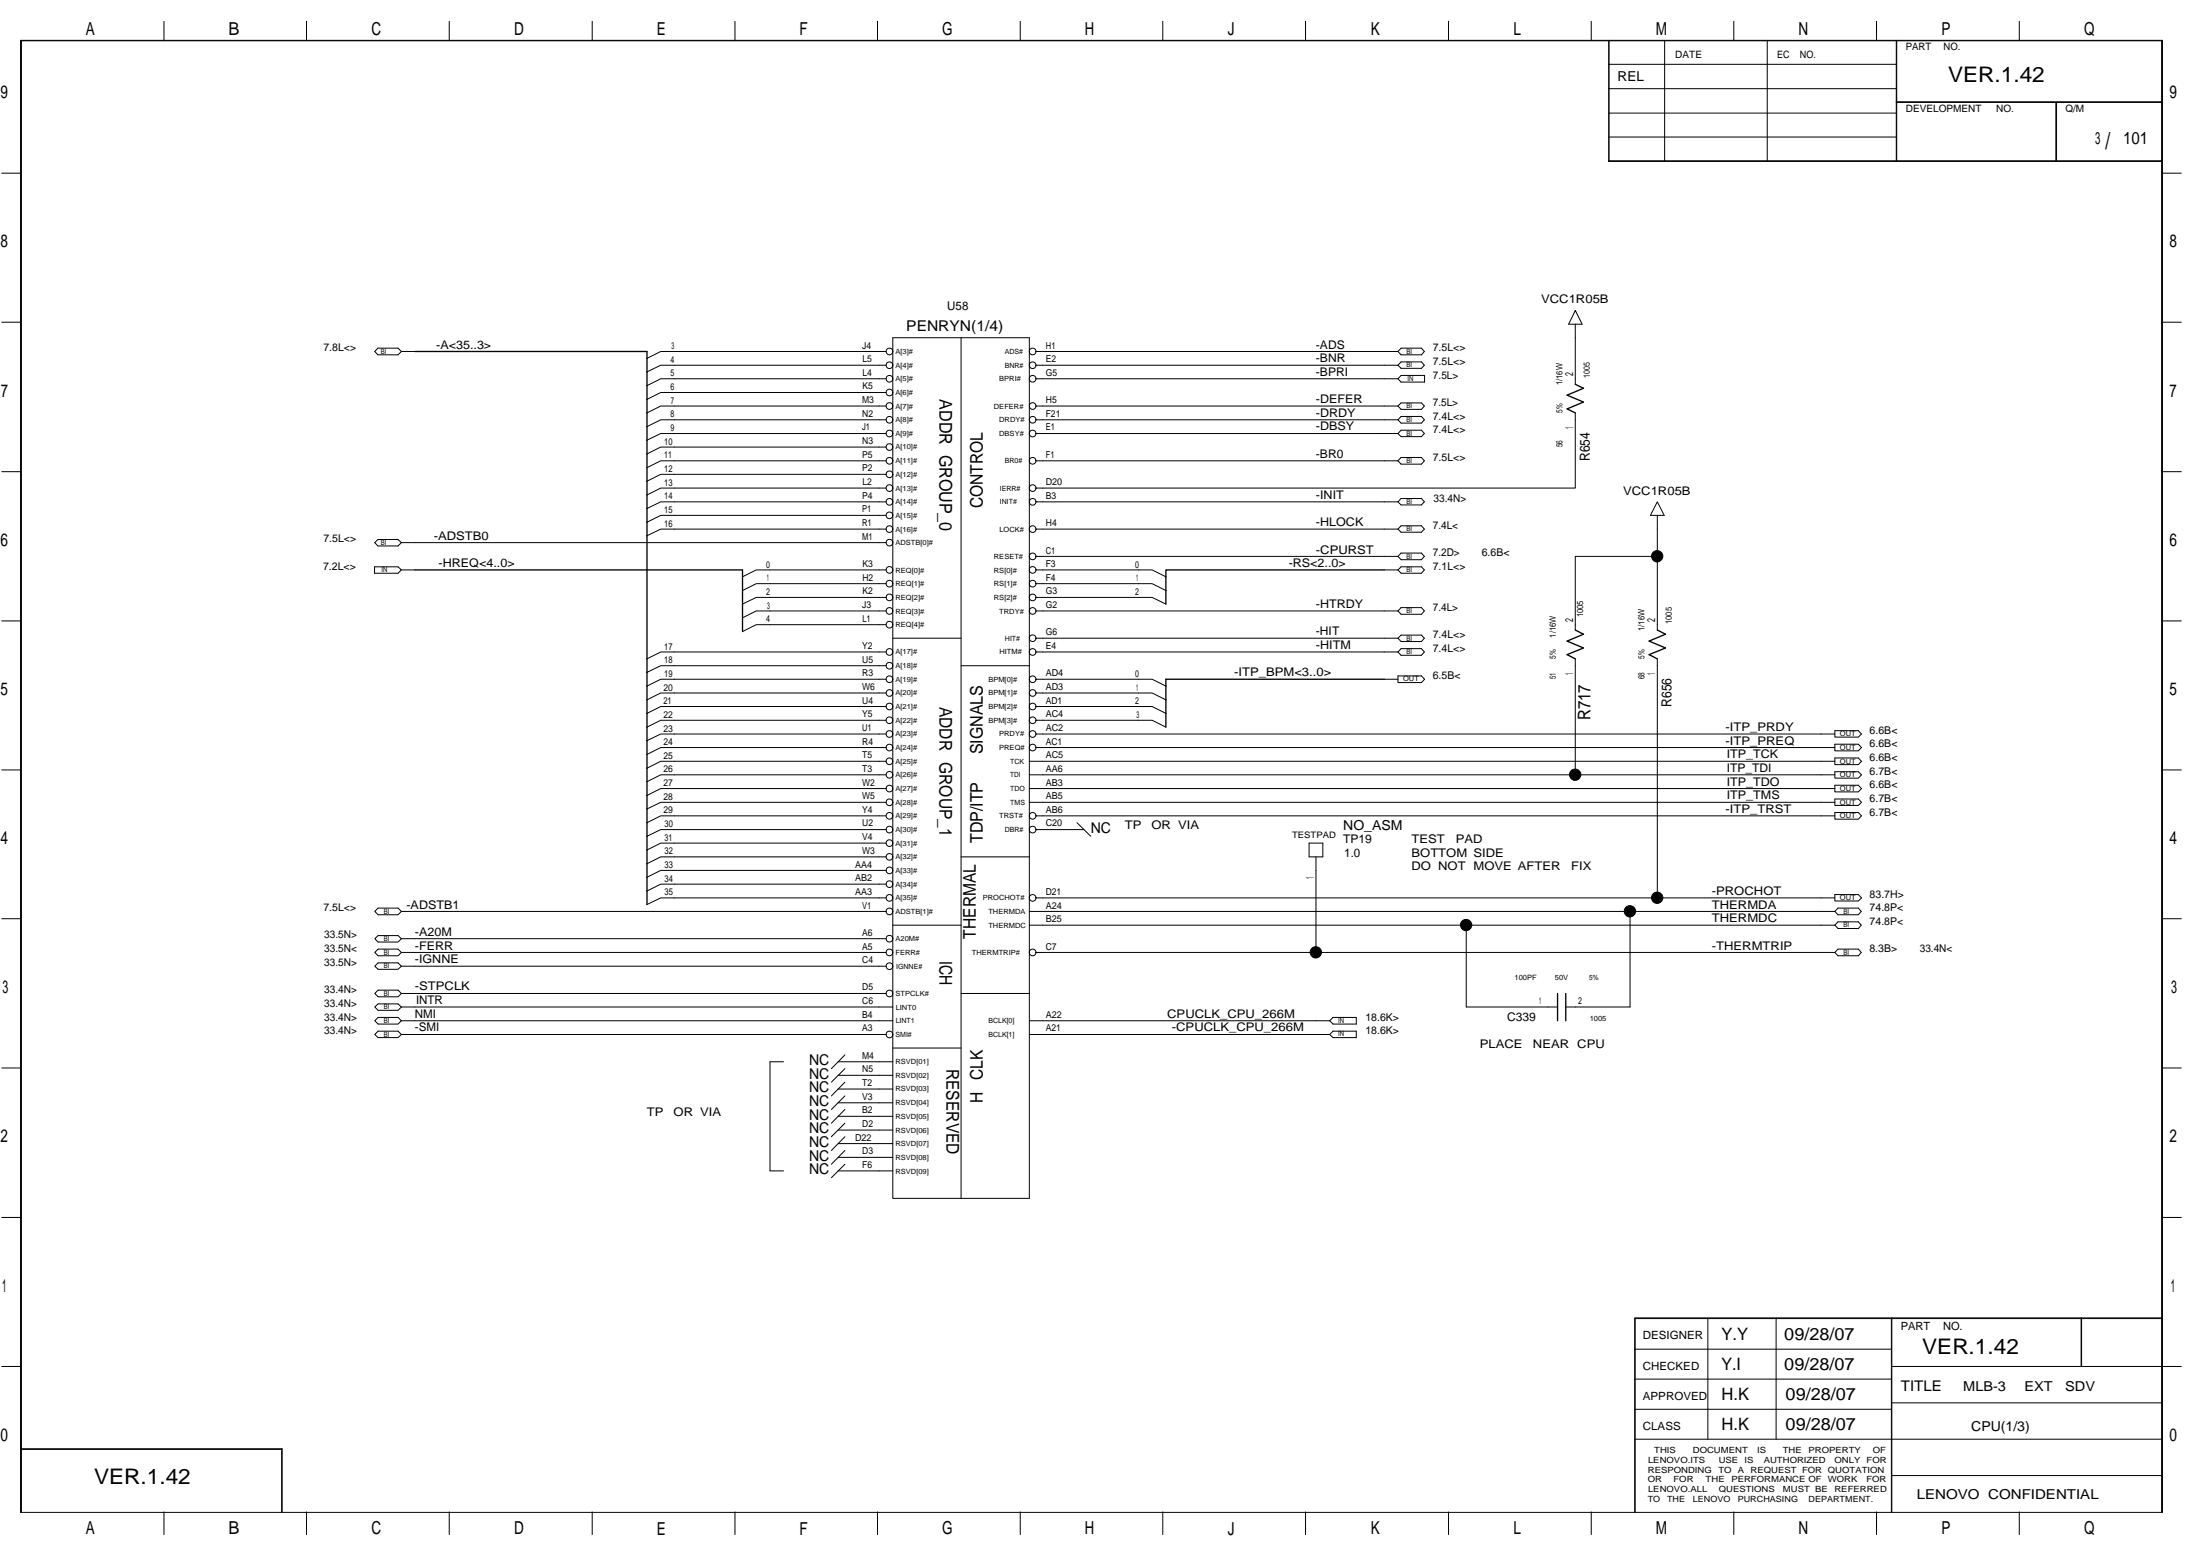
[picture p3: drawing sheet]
<svg xmlns="http://www.w3.org/2000/svg" width="420mm" height="297mm" viewBox="0 0 420 297" stroke-linecap="round" stroke-linejoin="round" font-family="sans-serif">
<path d="M79.2 67.1h44.4v105.6M300.9 73.4l1.5 .7-3.1 1.3 3.1 1.4-3.1 1.3 1.6 .7M79.2 108.8h62.6v11.8M264.4 108.8h-41.7v6.5M264.4 129.7h-41.7v9.1M300.9 120.3l1.5 .8-3.1 1.3 3.1 1.3-3.1 1.3 1.6 .8M316.5 120.3l1.6 .8-3.2 1.3 3.2 1.3-3.2 1.3 1.6 .8M297.5 189.7v5.2M299 189.7v5.2" fill="none" stroke="#000" stroke-width=".25"/>
<g fill="none" stroke="#000" stroke-width=".19">
<path d="M3.9 7.7h409.1v281h-409.1zM31.3 4.1v3.6M58.5 4.1v3.6M85.8 4.1v3.6M113.1 4.1v3.6M140.4 4.1v3.6M167.6 4.1v3.6M194.8 4.1v3.6M222.1 4.1v3.6M249.3 4.1v3.6M276.6 4.1v3.6M303.9 4.1v3.6"/>
<path d="M307.2 7.7v23.1h105.8M307.2 12.3h55M307.2 16.9h55M307.3 7.7v23.1M317.9 7.7v23.1M331.1 4.1v3.6M337.5 7.7v23.1M358.4 4.1v3.6M362.2 7.7v23.1M362.2 19.4h50.8M362.2 19.6h50.8M385.6 4.1v3.6"/>
<path d="M392.6 19.6v11.2M392.8 19.6v11.2M.3 33.1h3.6M307.2 30.7h105.8M307.2 21.6h55M307.3 26.2h54.9M413 33.1h3.6M300.9 59.3l1.3 2.6h-2.6zM.3 61.5h3.6M72.2 66.5h3.8l.7 .6-.7 .6h-3.8l-.6-.6zM76.7 67.1h2.5M169.2 77.5h-43l-2.6 1.3"/>
<path d="M169.2 74.9h-43l-2.6 1.3M169.2 72.3h-43l-2.6 1.3M169.2 69.7h-43l-2.6 1.3M169.2 67.1h-43l-2.6 1.3M170.5 64.5h26.1v164.3h-26.1zM183.5 64.5v164.3M267 67.1h-69.2M267 72.3h-69.2M267 77.5l.6-.6h3.9l.5 .6-.5 .6h-3.9zM267 69.7h-69.2M267 77.5h-69.2M267.6 79.5h3.9l.5 .6-.5 .7h-3.9l-.6-.7z"/>
<path d="M267.6 66.5h3.9l.5 .6-.5 .6h-3.9l-.6-.6zM267.6 71.7h4.5v1.2h-4.5l-.6-.6zM267.6 69.1h3.9l.5 .6-.5 .6h-3.9l-.6-.6zM300.9 78.8v14.4h-103.1M300.9 61.9v11.5M413 61.5h3.6M.3 90h3.6M169.2 98.4h-43l-2.6 1.3M169.2 95.8h-43l-2.6 1.3M169.2 93.2h-43l-2.6 1.3M169.2 90.6h-43l-2.6 1.3M169.2 88h-43l-2.6 1.3"/>
<path d="M169.2 85.3h-43l-2.6 1.4M169.2 82.8h-43l-2.6 1.2M169.2 80.1h-43l-2.6 1.3M267 88h-69.2M267 80.1h-69.2M267 82.8h-69.2M267 95.8h-69.2M267.6 87.3h3.9l.5 .7-.5 .6h-3.9l-.6-.6zM267.6 82.1h3.9l.5 .7-.5 .6h-3.9l-.6-.6zM267.6 95.2h3.9l.5 .6-.5 .6h-3.9l-.6-.6zM316.5 95.8l1.3 2.6h-2.6zM316.5 98.4v21.9"/>
<path d="M413 90h3.6M.3 118.5h3.6M71.5 108.2h4.5l.7 .6-.7 .6h-4.5zM71.6 103.6l.6-.6h3.8l.7 .6-.7 .6h-3.8zM76.7 103.6h92.5M76.7 108.8h2.5M169.2 119.3h-24.8l-2.6 1.3M169.2 116.6h-24.8l-2.6 1.3M169.2 114h-24.8l-2.6 1.3M169.2 111.4h-24.8l-2.6 1.3M169.2 108.8h-24.8l-2.6 1.3M169.2 101h-43l-2.6 1.3"/>
<path d="M197.8 108.8h22.2l2.7 1.3M197.8 111.4h22.2l2.7 1.3M197.8 114h22.2l2.7 1.3M264.4 108.8h2.6M267 116.6h-69.2M267 108.8l.6-.6h3.9l.5 .6-.5 .6h-3.9zM267 106.2h-69.2M267 101h-69.2M267.6 116h3.9l.5 .6-.5 .7h-3.9l-.6-.7zM267.6 105.6h3.9l.5 .6-.5 .6h-3.9l-.6-.6zM267.6 100.4h3.9l.5 .6-.5 .6h-3.9l-.6-.6zM316.5 106.2h-15.6v14.1"/>
<path d="M413 118.5h3.6M169.2 137.5h-43l-2.6 1.3M169.2 134.9h-43l-2.6 1.3M169.2 132.3h-43l-2.6 1.3M169.2 129.7h-43l-2.6 1.3M169.2 127.1h-43l-2.6 1.3M169.2 124.5h-43l-2.6 1.3M170.5 121.8h13M183.5 127.1h13.1M197.8 132.3h22.2l2.7 1.3M197.8 129.7h22.2l2.7 1.3M197.8 134.9h22.2l2.7 1.3"/>
<path d="M197.8 137.5h22.2l2.7 1.3M264.4 129.7h2.6M267 129h4.5l.6 .7-.6 .6h-4.5zM267 124.5h-69.2M267 121.8l.6-.6h3.9l.5 .6-.5 .7h-3.9zM267 121.8h-69.2M267.6 123.8h3.9l.5 .7-.5 .6h-3.9l-.6-.6zM300.9 125.8v22.1M316.5 125.8v45.6M350.4 139.5h4.5l.6 .6-.6 .6h-4.5zM.3 147h3.6M169.2 158.4h-43l-2.6 1.2"/>
<path d="M169.2 155.7h-43l-2.6 1.4M169.2 153.2h-43l-2.6 1.2M169.2 150.5h-43l-2.6 1.3M169.2 147.9h-43l-2.6 1.3M169.2 145.3h-43l-2.6 1.3M169.2 142.7h-43l-2.6 1.3M169.2 140.1h-43l-2.6 1.3M205.7 157.1l2.6 2.5M207 158.4h-9.2M350.4 147.9h-153.8M350.4 147.3h4.5l.6 .6-.6 .6h-4.5zM350.4 150.5h-153.8"/>
<path d="M350.4 149.9h4.5l.6 .6-.6 .7h-4.5zM350.4 142.7h-152.6M350.4 142.1h4.5l.6 .6-.6 .6h-4.5zM350.4 153.2h-153.8M350.4 155.7h-152.6M350.4 152.5h4.5l.6 .7-.6 .6h-4.5zM350.4 155.1h4.5l.6 .6-.6 .7h-4.5zM350.4 140.1h-152.6M350.4 145.3h-153.8M350.4 144.7h4.5l.6 .6-.6 .7h-4.5zM413 147h3.6M.3 175.4h3.6"/>
<path d="M71.6 179.2l.6-.6h3.8l.7 .6-.7 .6h-3.8zM72.2 173.4h3.8l.7 .6-.7 .6h-3.8l-.6-.6zM76.7 179.2h92.5M76.7 174h92.5M169.2 171.4h-43l-2.6 1.3M169.2 168.8h-43l-2.6 1.3M169.2 166.2h-43l-2.6 1.3M169.2 163.6h-43l-2.6 1.3M169.2 161h-43l-2.6 1.3M170.5 176.6h13M183.5 163.6h13.1M196.6 176.6h83.4v15.6h17.5"/>
<path d="M250 161h2.6v2.6h-2.6zM251.3 163.6v18.2M311.3 174v18.2h-12.3M350.4 171.4h-152.6M350.4 176.6h-70.4M350.4 170.8h4.5l.6 .6-.6 .6h-4.5zM350.4 174h-153.8M351 176h3.9l.6 .6-.6 .6h-3.9l-.6-.6zM351 173.4h3.9l.6 .6-.6 .6h-3.9l-.6-.6zM413 175.4h3.6M71.6 194.9l.6-.7h3.8l.7 .7-.7 .6h-3.8zM71.6 192.2l.6-.6h3.8l.7 .6-.7 .7h-3.8z"/>
<path d="M71.6 189.7l.6-.7h3.8l.7 .7-.7 .6h-3.8zM72.2 196.8h3.8l.7 .7-.7 .6h-3.8l-.6-.6zM72.2 183.8h3.8l.7 .6-.7 .6h-3.8l-.6-.6zM72.2 181.2h3.8l.7 .6-.7 .7h-3.8l-.6-.7zM76.7 194.9h93.8M76.7 197.5h92.5M76.7 192.2h93.8M76.7 189.7h92.5M76.7 184.4h92.5M76.7 181.8h92.5M183.5 189.7h13.1M253.9 197.5h-57.3"/>
<path d="M253.9 197.5l.7-.7h4.4v1.3h-4.4zM253.9 194.9l.7-.7h4.4v1.3h-4.4zM253.9 194.9h-57.3M350.4 181.8h-152.6M351 181.2h3.9l.6 .6-.6 .7h-3.9l-.6-.7zM.3 203.9h3.6M149.6 202.7h-2.5v20.8h2.5M160.1 215.7h10.4M160.1 218.3h10.4M160.1 202.7h10.4M160.1 205.3h10.4M160.1 207.9h10.4"/>
<path d="M160.1 210.5h10.4M160.1 213.1h10.4M161.4 219.6l-2.6 2.6M161.4 217l-2.6 2.6M161.4 214.4l-2.6 2.6M161.4 204l-2.6 2.6M161.4 201.4l-2.6 2.6M161.4 206.6l-2.6 2.6M161.4 209.2l-2.6 2.6M161.4 211.8l-2.6 2.6M170.5 200.1h13M413 203.9h3.6"/>
<path d="M.3 232.4h3.6M160.1 220.9h10.4M160.1 223.5h10.4M161.4 222.2l-2.6 2.6M413 232.4h3.6M312.2 251.7h100.8M312.2 257.6h49M312.3 251.6v37M326.2 251.6v23.1M339.2 251.6v23.1M361.2 251.6v37M361.3 251.6v37"/>
<path d="M397.5 251.6v9.3M413 251.6h-100.8v37M.3 260.9h3.6M3.9 276.6h50v12M3.9 276.7h50M53.8 276.6v12M312.2 274.7h100.8M312.2 263.3h49M312.2 269h49M361.2 267.8h51.8M361.2 260.9h55.4M31.3 288.6v4.3"/>
<path d="M58.5 288.6v4.3M85.8 288.6v4.3M113.1 288.6v4.3M140.4 288.6v4.3M167.6 288.6v4.3M194.8 288.6v4.3M222.1 288.6v4.3M249.3 288.6v4.3M276.6 288.6v4.3M303.9 288.6v4.3M331.1 288.6v4.3M358.4 288.6v4.3"/>
<path d="M361.2 281.7h51.8M385.6 288.6v4.3M412.8 288.6v-280.8h-408.7v280.8"/>
<circle cx="169.9" cy="69.7" r=".64"/>
<circle cx="169.9" cy="72.3" r=".64"/>
<circle cx="169.9" cy="74.9" r=".64"/>
<circle cx="169.9" cy="77.5" r=".64"/>
<circle cx="169.9" cy="67.1" r=".64"/>
<circle cx="197.2" cy="69.7" r=".64"/>
<circle cx="197.2" cy="77.5" r=".64"/>
<circle cx="197.2" cy="72.3" r=".64"/>
<circle cx="197.2" cy="67.1" r=".64"/>
<circle cx="169.9" cy="98.4" r=".64"/>
<circle cx="169.9" cy="93.2" r=".64"/>
<circle cx="169.9" cy="85.3" r=".64"/>
<circle cx="169.9" cy="90.5" r=".64"/>
<circle cx="169.9" cy="80.1" r=".64"/>
<circle cx="169.9" cy="82.8" r=".64"/>
<circle cx="169.9" cy="88" r=".64"/>
<circle cx="169.9" cy="95.8" r=".64"/>
<circle cx="197.2" cy="80.1" r=".64"/>
<circle cx="197.2" cy="82.8" r=".64"/>
<circle cx="197.2" cy="93.2" r=".64"/>
<circle cx="197.2" cy="95.8" r=".64"/>
<circle cx="197.2" cy="88" r=".64"/>
<circle cx="169.9" cy="103.6" r=".64"/>
<circle cx="169.9" cy="116.6" r=".64"/>
<circle cx="169.9" cy="101" r=".64"/>
<circle cx="169.9" cy="108.8" r=".64"/>
<circle cx="169.9" cy="111.4" r=".64"/>
<circle cx="169.9" cy="119.2" r=".64"/>
<circle cx="169.9" cy="114" r=".64"/>
<circle cx="197.2" cy="111.4" r=".64"/>
<circle cx="197.2" cy="116.6" r=".64"/>
<circle cx="197.2" cy="108.8" r=".64"/>
<circle cx="197.2" cy="106.2" r=".64"/>
<circle cx="197.2" cy="114" r=".64"/>
<circle cx="197.2" cy="101" r=".64"/>
<circle cx="169.9" cy="137.5" r=".64"/>
<circle cx="169.9" cy="134.9" r=".64"/>
<circle cx="169.9" cy="124.5" r=".64"/>
<circle cx="169.9" cy="129.7" r=".64"/>
<circle cx="169.9" cy="132.3" r=".64"/>
<circle cx="169.9" cy="127.1" r=".64"/>
<circle cx="197.2" cy="121.8" r=".64"/>
<circle cx="197.2" cy="129.7" r=".64"/>
<circle cx="197.2" cy="137.5" r=".64"/>
<circle cx="197.2" cy="124.5" r=".64"/>
<circle cx="197.2" cy="132.3" r=".64"/>
<circle cx="197.2" cy="134.9" r=".64"/>
<circle cx="169.9" cy="140.1" r=".64"/>
<circle cx="169.9" cy="147.9" r=".64"/>
<circle cx="169.9" cy="158.4" r=".64"/>
<circle cx="169.9" cy="145.3" r=".64"/>
<circle cx="169.9" cy="153.2" r=".64"/>
<circle cx="169.9" cy="142.7" r=".64"/>
<circle cx="169.9" cy="155.7" r=".64"/>
<circle cx="169.9" cy="150.5" r=".64"/>
<circle cx="197.2" cy="142.7" r=".64"/>
<circle cx="197.2" cy="140.1" r=".64"/>
<circle cx="197.2" cy="158.4" r=".64"/>
<circle cx="197.2" cy="155.7" r=".64"/>
<circle cx="169.9" cy="171.4" r=".64"/>
<circle cx="169.9" cy="160.9" r=".64"/>
<circle cx="169.9" cy="166.2" r=".64"/>
<circle cx="169.9" cy="174" r=".64"/>
<circle cx="169.9" cy="163.6" r=".64"/>
<circle cx="169.9" cy="168.8" r=".64"/>
<circle cx="169.9" cy="179.2" r=".64"/>
<circle cx="197.2" cy="171.4" r=".64"/>
<circle cx="169.9" cy="184.4" r=".64"/>
<circle cx="169.9" cy="197.5" r=".64"/>
<circle cx="169.9" cy="181.8" r=".64"/>
<circle cx="169.9" cy="189.6" r=".64"/>
<circle cx="197.2" cy="181.8" r=".64"/>
</g>
<g fill="#000" stroke="#000" stroke-width=".19">
<circle cx="316.5" cy="106.2" r="1.08"/>
<circle cx="300.8" cy="147.9" r="1.08"/>
<circle cx="280" cy="176.6" r="1.08"/>
<circle cx="311.3" cy="174" r="1.08"/>
<circle cx="316.5" cy="171.4" r="1.08"/>
<circle cx="251.3" cy="181.8" r="1.08"/>
</g>
<text font-size="4.4" x="402.1" y="28.4">/</text>
<g font-size="4.1">
<text x="372.1" y="15.7">VER.1.42</text>
<text x="367.1" y="258.4">VER.1.42</text>
<text x="18" y="283.2">VER.1.42</text>
</g>
<g font-size="3.4">
<text x="16.4" y="6.6">A</text>
<text x="43.6" y="6.6">B</text>
<text x="70.9" y="6.6">C</text>
<text x="98.2" y="6.6">D</text>
<text x="125.4" y="6.6">E</text>
<text x="152.7" y="6.6">F</text>
<text x="179.9" y="6.6">G</text>
<text x="207.2" y="6.6">H</text>
<text x="234.5" y="6.6">J</text>
<text x="261.8" y="6.6">K</text>
<text x="289" y="6.6">L</text>
<text x="316.2" y="6.6">M</text>
<text x="343.5" y="6.6">N</text>
<text x="370.8" y="6.6">P</text>
<text x="398" y="6.6">Q</text>
<text x=".1" y="18.8">9</text>
<text x="414.3" y="18.8">9</text>
<text x=".1" y="47.2">8</text>
<text x="414.3" y="47.2">8</text>
<text x=".2" y="75.7">7</text>
<text x="179.4" y="76.2" transform="rotate(90 179.4 76.2)">ADDR GROUP_0</text>
<text x="414.3" y="75.7">7</text>
<text x=".1" y="104.2">6</text>
<text x="414.3" y="104.2">6</text>
<text x=".1" y="132.7">5</text>
<text x="179.4" y="134.9" transform="rotate(90 179.4 134.9)">ADDR GROUP_1</text>
<text x="414.3" y="132.7">5</text>
<text x=".1" y="161.1">4</text>
<text x="414.3" y="161.1">4</text>
<text x="179.4" y="183.4" transform="rotate(90 179.4 183.4)">ICH</text>
<text x=".5" y="189.6">3</text>
<text x="414.6" y="189.6">3</text>
<text x="180.8" y="204" transform="rotate(90 180.8 204)">RESERVED</text>
<text x=".1" y="218.1">2</text>
<text x="414.3" y="218.1">2</text>
<text x=".4" y="246.6">1</text>
<text x="414.6" y="246.6">1</text>
<text x=".1" y="275.1">0</text>
<text x="414.3" y="275.1">0</text>
<text x="16.4" y="292.9">A</text>
<text x="43.6" y="292.9">B</text>
<text x="70.9" y="292.9">C</text>
<text x="98.2" y="292.9">D</text>
<text x="125.4" y="292.9">E</text>
<text x="152.7" y="292.9">F</text>
<text x="179.9" y="292.9">G</text>
<text x="207.2" y="292.9">H</text>
<text x="234.5" y="292.9">J</text>
<text x="261.8" y="292.9">K</text>
<text x="289" y="292.9">L</text>
<text x="316.2" y="292.9">M</text>
<text x="343.5" y="292.9">N</text>
<text x="370.8" y="292.9">P</text>
<text x="398" y="292.9">Q</text>
</g>
<g font-size="3.3">
<text x="400.2" y="27.4">3</text>
<text x="405.5" y="27.4">101</text>
<text x="187.7" y="97.1" transform="rotate(-90 187.7 97.1)">CONTROL</text>
<text x="303.7" y="137.5" transform="rotate(-90 303.7 137.5)">R717</text>
<text x="187.7" y="144" transform="rotate(-90 187.7 144)">SIGNALS</text>
<text x="187.7" y="161" transform="rotate(-90 187.7 161)">TDP/ITP</text>
<text x="186.4" y="179.2" transform="rotate(-90 186.4 179.2)">THERMAL</text>
<text x="187.7" y="210.5" transform="rotate(-90 187.7 210.5)">H CLK</text>
<text x="328.7" y="255.8">Y.Y</text>
<text x="340.8" y="255.8">09/28/07</text>
<text x="328.7" y="261.6">Y.I</text>
<text x="340.8" y="261.6">09/28/07</text>
<text x="328.8" y="267.3">H.K</text>
<text x="341" y="267.3">09/28/07</text>
<text x="328.8" y="273">H.K</text>
<text x="341" y="273">09/28/07</text>
</g>
<g font-size="2.8">
<text x="173.1" y="63.2">PENRYN(1/4)</text>
<text x="208.3" y="159">NC</text>
<text x="154.5" y="203.3">NC</text>
<text x="154.5" y="208.5">NC</text>
<text x="154.5" y="205.9">NC</text>
<text x="154.5" y="213.7">NC</text>
<text x="154.5" y="211.1">NC</text>
<text x="154.5" y="216.3">NC</text>
<text x="154.5" y="218.9">NC</text>
<text x="154.5" y="221.6">NC</text>
<text x="154.5" y="224.2">NC</text>
<text x="363" y="265.6">TITLE</text>
</g>
<g font-size="2.7">
<text x="303.6" y="88" transform="rotate(-90 303.6 88)">R654</text>
<text x="319.2" y="134.9" transform="rotate(-90 319.2 134.9)">R656</text>
</g>
<g font-size="2.6">
<text x="308.9" y="15.5">REL</text>
<text x="256.5" y="158.4">NO_ASM</text>
<text x="374.9" y="265.5">MLB-3</text>
<text x="386.6" y="265.5">EXT</text>
<text x="394.4" y="265.5">SDV</text>
<text x="376.5" y="273.1">CPU(1/3)</text>
<text x="366.1" y="286.1">LENOVO CONFIDENTIAL</text>
</g>
<g font-size="2.3">
<text x="180.9" y="59.2">U58</text>
<text x="294.3" y="57.9">VCC1R05B</text>
<text x="83.3" y="66.5">-A&lt;35..3&gt;</text>
<text x="251.3" y="66.5">-ADS</text>
<text x="251.3" y="71.8">-BPRI</text>
<text x="251.3" y="69.1">-BNR</text>
<text x="251.3" y="77">-DEFER</text>
<text x="251.3" y="82.2">-DBSY</text>
<text x="251.3" y="79.6">-DRDY</text>
<text x="251.3" y="87.4">-BR0</text>
<text x="251.3" y="95.2">-INIT</text>
<text x="310" y="94.4">VCC1R05B</text>
<text x="251.3" y="100.4">-HLOCK</text>
<text x="82.8" y="103">-ADSTB0</text>
<text x="251.3" y="105.7">-CPURST</text>
<text x="83.8" y="108.2">-HREQ&lt;4..0&gt;</text>
<text x="246.1" y="108.2">-RS&lt;2..0&gt;</text>
<text x="251.3" y="116.1">-HTRDY</text>
<text x="251.3" y="123.9">-HITM</text>
<text x="251.3" y="121.3">-HIT</text>
<text x="235.7" y="129.1">-ITP_BPM&lt;3..0&gt;</text>
<text x="329.6" y="139.5">-ITP_PRDY</text>
<text x="329.6" y="142.2">-ITP_PREQ</text>
<text x="329.8" y="144.7">ITP_TCK</text>
<text x="329.8" y="147.4">ITP_TDI</text>
<text x="329.8" y="150">ITP_TDO</text>
<text x="329.6" y="155.2">-ITP_TRST</text>
<text x="329.8" y="152.6">ITP_TMS</text>
<text x="214.8" y="158.3">TP</text>
<text x="219.9" y="158.3">OR VIA</text>
<text x="256.5" y="160.9">TP19</text>
<text x="269.6" y="160.9">TEST</text>
<text x="278" y="160.9">PAD</text>
<text x="256.7" y="163.5">1.0</text>
<text x="269.6" y="166.1">DO NOT MOVE AFTER</text>
<text x="269.6" y="163.5">BOTTOM SIDE</text>
<text x="300" y="166.1">FIX</text>
<text x="77.6" y="173.4">-ADSTB1</text>
<text x="326.9" y="170.8">-PROCHOT</text>
<text x="326.9" y="173.4">THERMDA</text>
<text x="79.2" y="178.6">-A20M</text>
<text x="326.9" y="176.1">THERMDC</text>
<text x="79.2" y="181.3">-FERR</text>
<text x="79.2" y="183.9">-IGNNE</text>
<text x="326.9" y="181.3">-THERMTRIP</text>
<text x="79.2" y="189.1">-STPCLK</text>
<text x="79.4" y="191.7">INTR</text>
<text x="79.2" y="194.3">NMI</text>
<text x="79.2" y="196.9">-SMI</text>
<text x="222.9" y="194.3">CPUCLK_CPU_266M</text>
<text x="223.8" y="196.9">-CPUCLK_CPU_266M</text>
<text x="287.8" y="194.8">C339</text>
<text x="282.6" y="200">PLACE</text>
<text x="292.8" y="200">NEAR CPU</text>
<text x="123.6" y="213.1">TP</text>
<text x="128.6" y="213.1">OR VIA</text>
</g>
<g font-size="2.2">
<text x="313.8" y="255.7">DESIGNER</text>
<text x="363" y="253.8">PART</text>
<text x="371.1" y="253.8">NO.</text>
<text x="313.8" y="261.5">CHECKED</text>
<text x="313.8" y="267.2">APPROVED</text>
<text x="313.8" y="272.9">CLASS</text>
</g>
<g font-size="2.1">
<text x="300.5" y="71.8" transform="rotate(-90 300.5 71.8)">2</text>
<text x="300.5" y="81.8" transform="rotate(-90 300.5 81.8)">1</text>
<text x="300.5" y="118.7" transform="rotate(-90 300.5 118.7)">2</text>
<text x="316.1" y="118.7" transform="rotate(-90 316.1 118.7)">2</text>
<text x="300.5" y="128.8" transform="rotate(-90 300.5 128.8)">1</text>
<text x="316.1" y="128.8" transform="rotate(-90 316.1 128.8)">1</text>
<text x="250.9" y="167.9" transform="rotate(-90 250.9 167.9)">1</text>
</g>
<g font-size="2">
<text x="61.8" y="67.1">7.8L&lt;&gt;</text>
<text x="273.6" y="67.1">7.5L&lt;&gt;</text>
<text x="273.6" y="69.7">7.5L&lt;&gt;</text>
<text x="273.6" y="77.5">7.5L&gt;</text>
<text x="273.7" y="72.3">7.5L&gt;</text>
<text x="273.6" y="82.7">7.4L&lt;&gt;</text>
<text x="273.6" y="80.1">7.4L&lt;&gt;</text>
<text x="273.6" y="87.9">7.5L&lt;&gt;</text>
<text x="273.8" y="95.8">33.4N&gt;</text>
<text x="273.6" y="101">7.4L&lt;</text>
<text x="61.8" y="103.5">7.5L&lt;&gt;</text>
<text x="273.6" y="106.2">7.2D&gt;</text>
<text x="283" y="106.2">6.6B&lt;</text>
<text x="61.7" y="108.8">7.2L&lt;&gt;</text>
<text x="273.6" y="108.8">7.1L&lt;&gt;</text>
<text x="273.6" y="116.6">7.4L&gt;</text>
<text x="273.6" y="124.4">7.4L&lt;&gt;</text>
<text x="273.6" y="121.8">7.4L&lt;&gt;</text>
<text x="273.6" y="129.6">6.5B&lt;</text>
<text x="357.1" y="140.1">6.6B&lt;</text>
<text x="357.1" y="142.7">6.6B&lt;</text>
<text x="357.1" y="145.3">6.6B&lt;</text>
<text x="357.1" y="147.9">6.7B&lt;</text>
<text x="357.1" y="150.5">6.6B&lt;</text>
<text x="357.1" y="153.1">6.7B&lt;</text>
<text x="357.1" y="155.7">6.7B&lt;</text>
<text x="61.8" y="173.9">7.5L&lt;&gt;</text>
<text x="357.1" y="171.4">83.7H&gt;</text>
<text x="357.1" y="173.9">74.8P&lt;</text>
<text x="61.9" y="179.2">33.5N&gt;</text>
<text x="357.1" y="176.6">74.8P&lt;</text>
<text x="61.9" y="181.8">33.5N&lt;</text>
<text x="61.9" y="184.4">33.5N&gt;</text>
<text x="357" y="181.8">8.3B&gt;</text>
<text x="366.6" y="181.8">33.4N&lt;</text>
<text x="61.9" y="189.6">33.4N&gt;</text>
<text x="61.9" y="192.2">33.4N&gt;</text>
<text x="61.9" y="194.8">33.4N&gt;</text>
<text x="61.9" y="197.4">33.4N&gt;</text>
<text x="260.8" y="197.4">18.6K&gt;</text>
<text x="260.8" y="194.8">18.6K&gt;</text>
</g>
<g font-size="1.9">
<text x="319.9" y="11">DATE</text>
<text x="339.4" y="11">EC</text>
<text x="343.7" y="11">NO.</text>
<text x="364" y="9.5">PART</text>
<text x="371.2" y="9.5">NO.</text>
<text x="364" y="21.3">DEVELOPMENT</text>
<text x="381.2" y="21.3">NO.</text>
<text x="394.5" y="21.3">Q/M</text>
</g>
<g font-size="1.8">
<text x="128" y="69.3">4</text>
<text x="128" y="71.8">5</text>
<text x="128.3" y="66.6">3</text>
<text x="164.7" y="66.5">J4</text>
<text x="164.7" y="69.1">L5</text>
<text x="164.7" y="71.8">L4</text>
<text x="199.7" y="71.8">G5</text>
<text x="199.7" y="69.1">E2</text>
<text x="199.8" y="66.5">H1</text>
<text x="128" y="74.5">6</text>
<text x="128.1" y="77.1">7</text>
<text x="164.7" y="77">M3</text>
<text x="164.7" y="74.3">K5</text>
<text x="199.8" y="77">H5</text>
<text x="128" y="79.7">8</text>
<text x="128" y="82.3">9</text>
<text x="164.7" y="79.6">N2</text>
<text x="164.7" y="82.2">J1</text>
<text x="199.7" y="79.6">F21</text>
<text x="199.7" y="82.2">E1</text>
<text x="126.9" y="84.9">10</text>
<text x="126.9" y="87.5">11</text>
<text x="164.7" y="87.4">P5</text>
<text x="164.7" y="84.8">N3</text>
<text x="199.7" y="87.4">F1</text>
<text x="126.9" y="90.1">12</text>
<text x="126.9" y="92.7">13</text>
<text x="126.9" y="95.3">14</text>
<text x="164.7" y="95.2">P4</text>
<text x="164.7" y="90">P2</text>
<text x="164.7" y="92.6">L2</text>
<text x="199.7" y="95.2">B3</text>
<text x="199.7" y="92.6">D20</text>
<text x="126.9" y="97.9">15</text>
<text x="126.9" y="100.5">16</text>
<text x="164.7" y="100.4">R1</text>
<text x="164.7" y="97.8">P1</text>
<text x="199.8" y="100.4">H4</text>
<text x="164.7" y="103">M1</text>
<text x="199.7" y="105.7">C1</text>
<text x="146.3" y="108.4">0</text>
<text x="146.3" y="113.6">2</text>
<text x="146.5" y="111">1</text>
<text x="164.7" y="108.2">K3</text>
<text x="164.7" y="113.5">K2</text>
<text x="164.7" y="110.9">H2</text>
<text x="199.7" y="113.5">G3</text>
<text x="199.7" y="110.9">F4</text>
<text x="199.7" y="108.2">F3</text>
<text x="216.8" y="113.6">2</text>
<text x="216.8" y="108.4">0</text>
<text x="217" y="111">1</text>
<text x="146.3" y="118.8">4</text>
<text x="146.5" y="116.2">3</text>
<text x="164.7" y="116.1">J3</text>
<text x="164.7" y="118.7">L1</text>
<text x="199.7" y="116.1">G2</text>
<text x="126.9" y="124">17</text>
<text x="164.7" y="123.9">Y2</text>
<text x="199.7" y="121.3">G6</text>
<text x="199.7" y="123.9">E4</text>
<text x="126.7" y="131.8">20</text>
<text x="126.9" y="126.6">18</text>
<text x="126.9" y="129.2">19</text>
<text x="164.7" y="131.7">W6</text>
<text x="164.7" y="126.5">U5</text>
<text x="164.7" y="129.1">R3</text>
<text x="199.7" y="129.1">AD4</text>
<text x="199.7" y="131.7">AD3</text>
<text x="216.8" y="129.2">0</text>
<text x="217" y="131.8">1</text>
<text x="126.7" y="134.5">21</text>
<text x="126.7" y="137">22</text>
<text x="164.7" y="136.9">Y5</text>
<text x="164.7" y="134.3">U4</text>
<text x="199.7" y="134.3">AD1</text>
<text x="199.7" y="136.9">AC4</text>
<text x="216.8" y="134.5">2</text>
<text x="217" y="137">3</text>
<text x="126.7" y="139.7">23</text>
<text x="126.7" y="142.2">24</text>
<text x="164.7" y="139.5">U1</text>
<text x="164.7" y="142.2">R4</text>
<text x="199.7" y="139.5">AC2</text>
<text x="199.7" y="142.2">AC1</text>
<text x="126.7" y="144.9">25</text>
<text x="126.7" y="147.4">26</text>
<text x="164.7" y="150">W2</text>
<text x="164.7" y="144.7">T5</text>
<text x="164.7" y="147.4">T3</text>
<text x="199.7" y="144.7">AC5</text>
<text x="199.7" y="150">AB3</text>
<text x="199.7" y="147.4">AA6</text>
<text x="126.7" y="150.1">27</text>
<text x="126.7" y="152.7">28</text>
<text x="126.7" y="155.3">29</text>
<text x="164.7" y="155.2">Y4</text>
<text x="164.7" y="152.6">W5</text>
<text x="199.7" y="155.2">AB6</text>
<text x="199.7" y="152.6">AB5</text>
<text x="126.9" y="157.9">30</text>
<text x="126.9" y="160.5">31</text>
<text x="164.7" y="160.4">V4</text>
<text x="164.7" y="157.8">U2</text>
<text x="199.7" y="157.8">C20</text>
<text x="126.9" y="163.1">32</text>
<text x="126.9" y="165.7">33</text>
<text x="163.3" y="165.6">AA4</text>
<text x="164.7" y="163">W3</text>
<text x="126.9" y="168.3">34</text>
<text x="126.9" y="170.9">35</text>
<text x="163.3" y="168.2">AB2</text>
<text x="163.3" y="170.8">AA3</text>
<text x="164.7" y="173.4">V1</text>
<text x="199.7" y="170.8">D21</text>
<text x="199.7" y="173.4">A24</text>
<text x="164.7" y="178.6">A6</text>
<text x="199.7" y="176.1">B25</text>
<text x="164.7" y="183.9">C4</text>
<text x="164.7" y="181.3">A5</text>
<text x="199.7" y="181.3">C7</text>
<text x="164.7" y="189.1">D5</text>
<text x="164.7" y="191.7">C6</text>
<text x="294" y="191.7">1</text>
<text x="301.4" y="191.7">2</text>
<text x="164.7" y="194.3">B4</text>
<text x="164.7" y="196.9">A3</text>
<text x="199.7" y="194.3">A22</text>
<text x="199.7" y="196.9">A21</text>
<text x="164.7" y="202.1">M4</text>
<text x="164.7" y="209.9">V3</text>
<text x="164.7" y="207.3">T2</text>
<text x="164.7" y="204.7">N5</text>
<text x="164.7" y="215.1">D2</text>
<text x="164.7" y="212.6">B2</text>
<text x="163.3" y="217.8">D22</text>
<text x="164.7" y="220.4">D3</text>
<text x="164.7" y="223">F6</text>
</g>
<g font-size="1.7">
<text x="298.4" y="73.5" transform="rotate(-90 298.4 73.5)">1/16W</text>
<text x="303.6" y="72.2" transform="rotate(-90 303.6 72.2)">1005</text>
<text x="298.4" y="78.8" transform="rotate(-90 298.4 78.8)">5%</text>
<text x="298.4" y="85.3" transform="rotate(-90 298.4 85.3)">56</text>
<text x="302.3" y="117.8" transform="rotate(-90 302.3 117.8)">1005</text>
<text x="319.3" y="119.1" transform="rotate(-90 319.3 119.1)">1005</text>
<text x="297.1" y="121.7" transform="rotate(-90 297.1 121.7)">1/16W</text>
<text x="297.1" y="125.8" transform="rotate(-90 297.1 125.8)">5%</text>
<text x="314.1" y="125.8" transform="rotate(-90 314.1 125.8)">5%</text>
<text x="314.1" y="120.4" transform="rotate(-90 314.1 120.4)">1/16W</text>
<text x="297.1" y="129.7" transform="rotate(-90 297.1 129.7)">51</text>
<text x="314.1" y="129.7" transform="rotate(-90 314.1 129.7)">68</text>
<text x="246.7" y="159.9">TESTPAD</text>
</g>
<g font-size="1.6">
<text x="314.7" y="281.2">RESPONDING</text>
<text x="314.7" y="279.3">LENOVO.ITS</text>
<text x="315.9" y="277.5">THIS</text>
<text x="323.3" y="277.5">DOCUMENT</text>
<text x="328.2" y="281.2">TO</text>
<text x="328.2" y="279.3">USE</text>
<text x="331.9" y="281.2">A</text>
<text x="333.2" y="279.3">IS</text>
<text x="334.3" y="281.2">REQUEST FOR QUOTATION</text>
<text x="335.6" y="277.5">IS</text>
<text x="336.8" y="279.3">AUTHORIZED</text>
<text x="340.5" y="277.5">THE</text>
<text x="345.4" y="277.5">PROPERTY</text>
<text x="350.3" y="279.3">ONLY</text>
<text x="356.5" y="279.3">FOR</text>
<text x="357.7" y="277.5">OF</text>
<text x="314.7" y="286.7">TO</text>
<text x="314.7" y="283">OR</text>
<text x="314.7" y="284.9">LENOVO.ALL</text>
<text x="318.4" y="286.7">THE</text>
<text x="319.6" y="283">FOR</text>
<text x="323.3" y="286.7">LENOVO</text>
<text x="325.7" y="283">THE</text>
<text x="328.2" y="284.9">QUESTIONS</text>
<text x="330.7" y="283">PERFORMANCE OF</text>
<text x="331.9" y="286.7">PURCHASING</text>
<text x="340.5" y="284.9">MUST BE</text>
<text x="345.4" y="286.7">DEPARTMENT.</text>
<text x="349.1" y="283">WORK</text>
<text x="350.3" y="284.9">REFERRED</text>
<text x="356.4" y="283">FOR</text>
</g>
<g font-size="1.4">
<text x="72.8" y="67.5">BI</text>
<text x="171" y="70.2">A[4]#</text>
<text x="171" y="67.6">A[3]#</text>
<text x="191.9" y="70.2">BNR#</text>
<text x="191.9" y="67.6">ADS#</text>
<text x="268.6" y="67.5">BI</text>
<text x="268.6" y="70.1">BI</text>
<text x="171" y="75.4">A[6]#</text>
<text x="171" y="72.8">A[5]#</text>
<text x="190.8" y="72.8">BPRI#</text>
<text x="268.6" y="77.9">BI</text>
<text x="268.8" y="72.7">IN</text>
<text x="171" y="83.2">A[9]#</text>
<text x="171" y="80.6">A[8]#</text>
<text x="171" y="78">A[7]#</text>
<text x="189.8" y="78">DEFER#</text>
<text x="190.8" y="83.2">DBSY#</text>
<text x="190.8" y="80.6">DRDY#</text>
<text x="268.6" y="80.6">BI</text>
<text x="268.6" y="83.2">BI</text>
<text x="171" y="88.4">A[11]#</text>
<text x="171" y="85.8">A[10]#</text>
<text x="191.9" y="88.4">BR0#</text>
<text x="268.6" y="88.4">BI</text>
<text x="171" y="93.6">A[13]#</text>
<text x="171" y="91.1">A[12]#</text>
<text x="191" y="93.6">IERR#</text>
<text x="171" y="101.5">A[16]#</text>
<text x="171" y="98.8">A[15]#</text>
<text x="171" y="96.3">A[14]#</text>
<text x="190.9" y="101.5">LOCK#</text>
<text x="191" y="96.3">INIT#</text>
<text x="268.6" y="96.2">BI</text>
<text x="268.6" y="101.4">BI</text>
<text x="72.8" y="104">BI</text>
<text x="171" y="104.1">ADSTB[0]#</text>
<text x="189.8" y="106.7">RESET#</text>
<text x="268.6" y="106.6">BI</text>
<text x="72.8" y="109.3">IN</text>
<text x="171" y="111.9">REQ[1]#</text>
<text x="171" y="109.3">REQ[0]#</text>
<text x="189.8" y="111.9">RS[1]#</text>
<text x="189.8" y="109.3">RS[0]#</text>
<text x="268.6" y="109.3">BI</text>
<text x="171" y="119.7">REQ[4]#</text>
<text x="171" y="117.1">REQ[3]#</text>
<text x="171" y="114.5">REQ[2]#</text>
<text x="189.8" y="114.5">RS[2]#</text>
<text x="190.8" y="117.1">TRDY#</text>
<text x="268.6" y="117.1">BI</text>
<text x="171" y="124.9">A[17]#</text>
<text x="190.9" y="124.9">HITM#</text>
<text x="191.9" y="122.3">HIT#</text>
<text x="268.6" y="122.3">BI</text>
<text x="268.6" y="124.9">BI</text>
<text x="171" y="130.2">A[19]#</text>
<text x="171" y="127.5">A[18]#</text>
<text x="188.8" y="130.2">BPM[0]#</text>
<text x="268" y="130.1">OUT</text>
<text x="171" y="138">A[22]#</text>
<text x="171" y="135.4">A[21]#</text>
<text x="171" y="132.8">A[20]#</text>
<text x="188.8" y="138">BPM[3]#</text>
<text x="188.8" y="135.4">BPM[2]#</text>
<text x="188.8" y="132.8">BPM[1]#</text>
<text x="171" y="143.2">A[24]#</text>
<text x="171" y="140.6">A[23]#</text>
<text x="190.8" y="143.2">PREQ#</text>
<text x="190.8" y="140.6">PRDY#</text>
<text x="351.4" y="143.1">OUT</text>
<text x="351.4" y="140.5">OUT</text>
<text x="171" y="148.4">A[26]#</text>
<text x="171" y="145.8">A[25]#</text>
<text x="192.9" y="148.4">TDI</text>
<text x="192.9" y="145.8">TCK</text>
<text x="351.4" y="148.3">OUT</text>
<text x="351.4" y="145.8">OUT</text>
<text x="171" y="153.6">A[28]#</text>
<text x="171" y="151">A[27]#</text>
<text x="192.9" y="153.6">TMS</text>
<text x="192.9" y="151">TDO</text>
<text x="351.4" y="151">OUT</text>
<text x="351.4" y="153.6">OUT</text>
<text x="171" y="161.5">A[31]#</text>
<text x="171" y="158.8">A[30]#</text>
<text x="171" y="156.2">A[29]#</text>
<text x="190.8" y="156.2">TRST#</text>
<text x="191.9" y="158.8">DBR#</text>
<text x="351.4" y="156.2">OUT</text>
<text x="171" y="166.7">A[33]#</text>
<text x="171" y="164">A[32]#</text>
<text x="171" y="171.9">A[35]#</text>
<text x="171" y="169.2">A[34]#</text>
<text x="187.7" y="171.9">PROCHOT#</text>
<text x="351.4" y="171.8">OUT</text>
<text x="73.3" y="174.4">BI</text>
<text x="73.3" y="179.7">BI</text>
<text x="171" y="179.7">A20M#</text>
<text x="171" y="174.5">ADSTB[1]#</text>
<text x="188.8" y="177.1">THERMDC</text>
<text x="188.8" y="174.5">THERMDA</text>
<text x="352.1" y="174.4">BI</text>
<text x="352.1" y="177">BI</text>
<text x="73.3" y="182.2">BI</text>
<text x="73.3" y="184.9">BI</text>
<text x="171" y="182.3">FERR#</text>
<text x="171.1" y="184.9">IGNNE#</text>
<text x="185.6" y="182.3">THERMTRIP#</text>
<text x="352.1" y="182.2">BI</text>
<text x="73.3" y="190.1">BI</text>
<text x="171" y="190.1">STPCLK#</text>
<text x="289.3" y="187">100PF</text>
<text x="297" y="187">50V</text>
<text x="303.5" y="187">5%</text>
<text x="73.3" y="192.7">BI</text>
<text x="73.3" y="197.9">BI</text>
<text x="73.3" y="195.3">BI</text>
<text x="171" y="198">SMI#</text>
<text x="171.1" y="195.3">LINT1</text>
<text x="171.1" y="192.7">LINT0</text>
<text x="188.8" y="198">BCLK[1]</text>
<text x="188.8" y="195.3">BCLK[0]</text>
<text x="255.6" y="195.2">IN</text>
<text x="255.6" y="197.8">IN</text>
<text x="303.6" y="194.8">1005</text>
<text x="171" y="203.2">RSVD[01]</text>
<text x="171" y="208.4">RSVD[03]</text>
<text x="171" y="205.8">RSVD[02]</text>
<text x="171" y="213.6">RSVD[05]</text>
<text x="171" y="211">RSVD[04]</text>
<text x="171" y="221.4">RSVD[08]</text>
<text x="171" y="218.8">RSVD[07]</text>
<text x="171" y="216.2">RSVD[06]</text>
<text x="171" y="224">RSVD[09]</text>
</g>
</svg>
